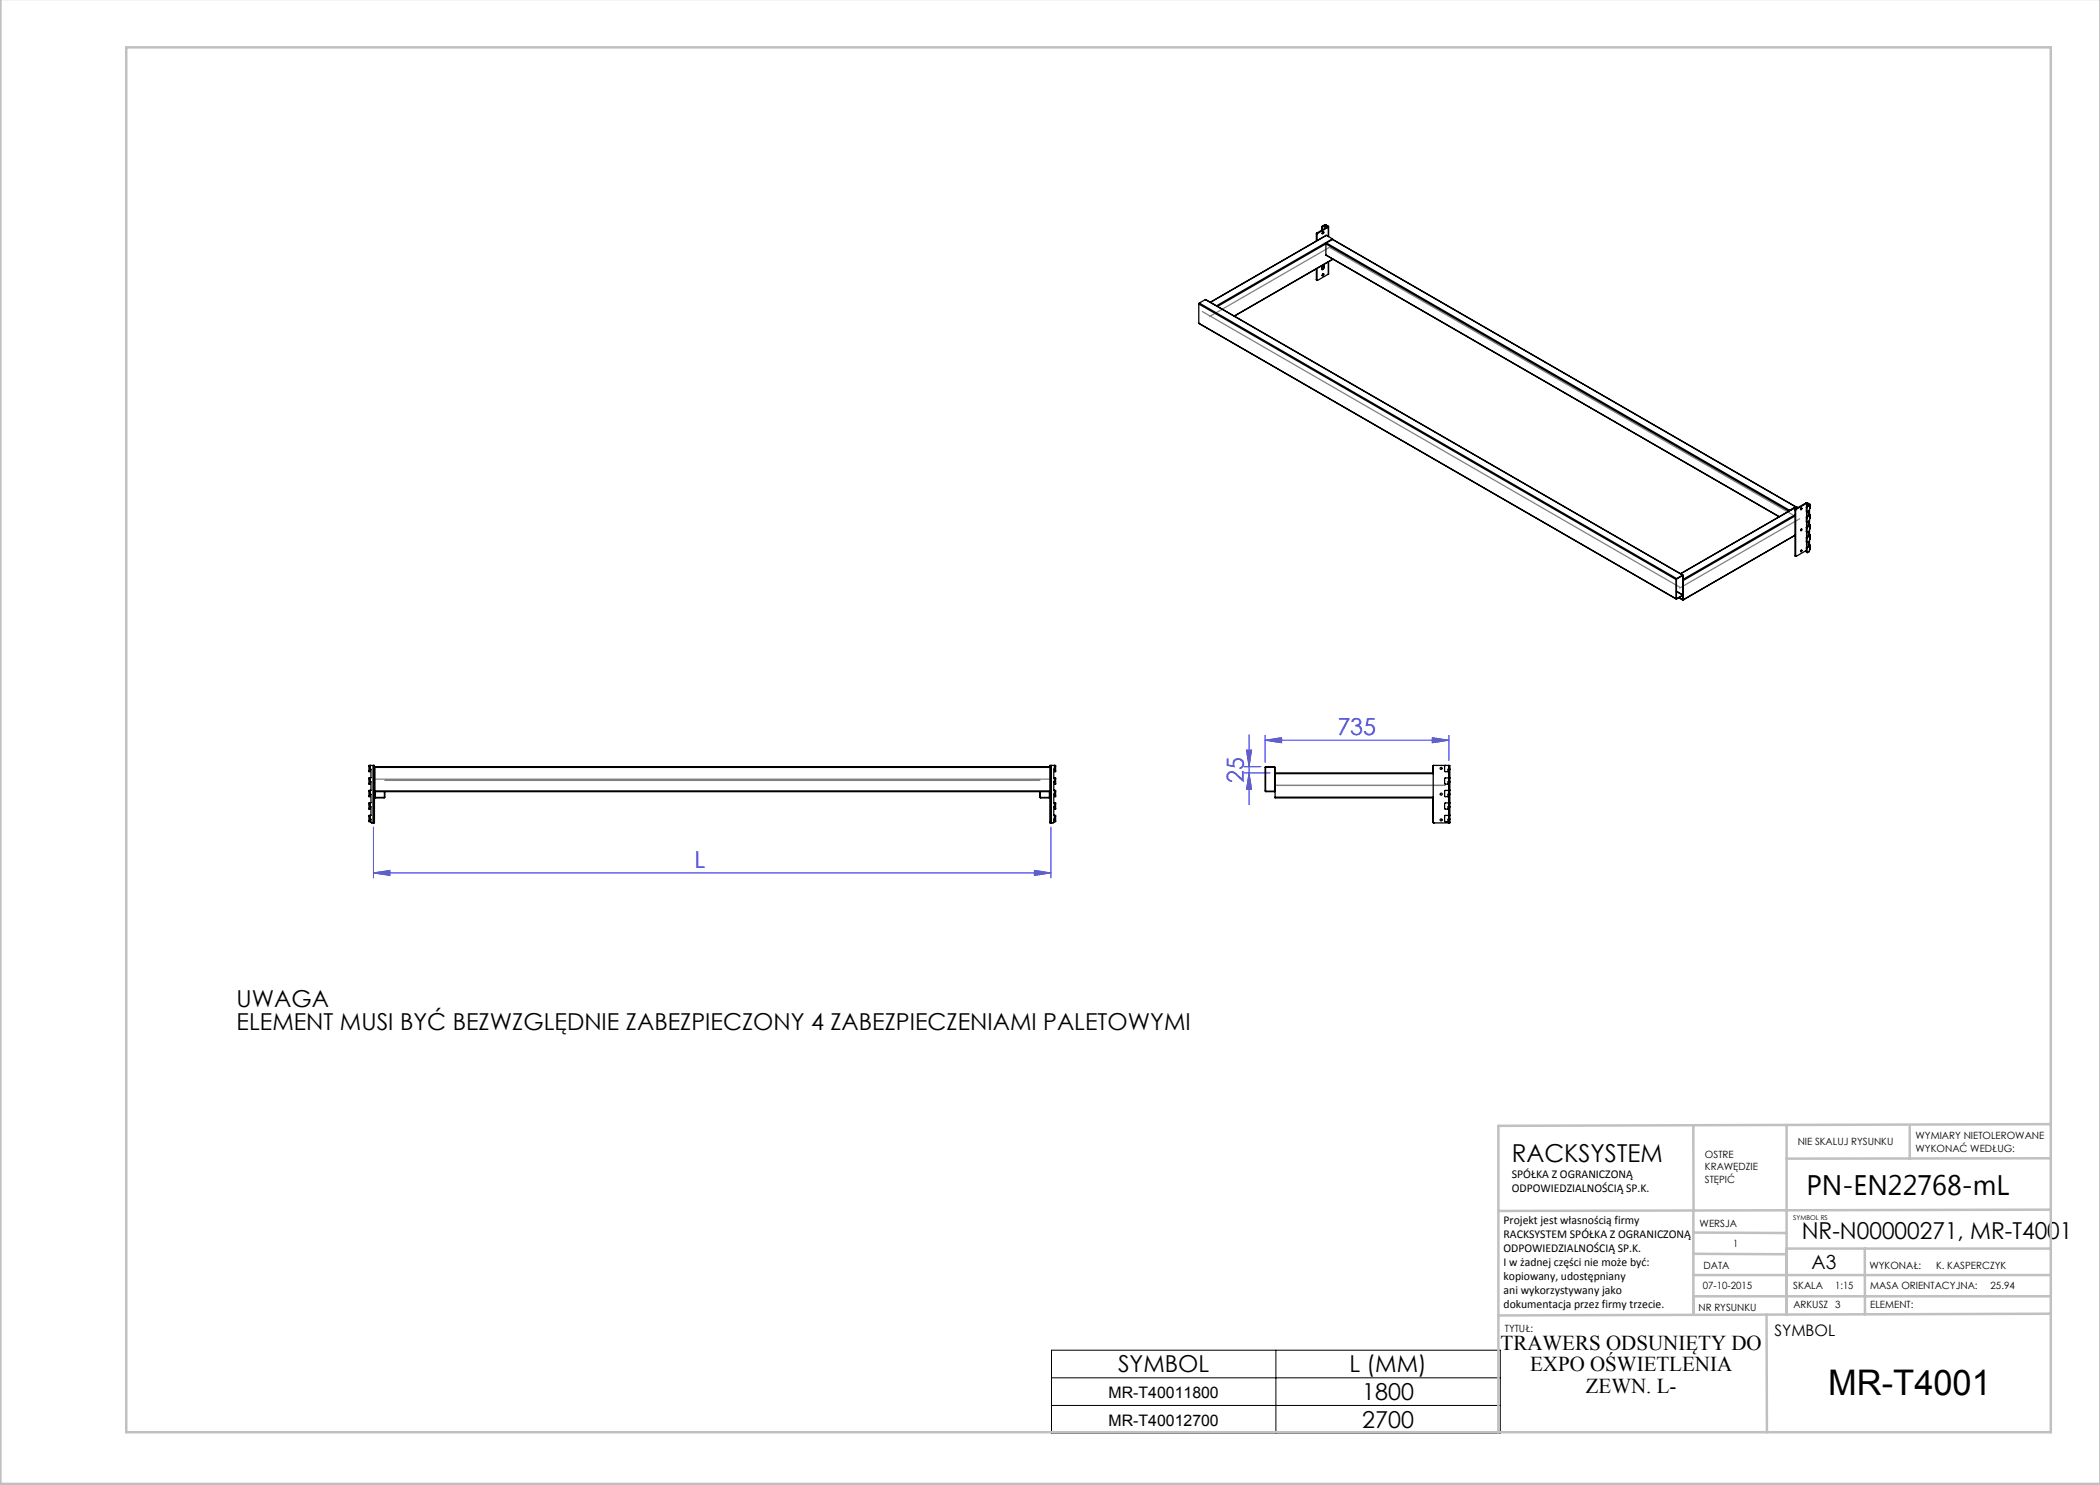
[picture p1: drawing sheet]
<svg xmlns="http://www.w3.org/2000/svg" width="420mm" height="297mm" viewBox="0 0 420 297" stroke-linecap="round" stroke-linejoin="round" font-family="sans-serif">
<g fill="none" stroke="#00f" stroke-width=".2">
<path d="M248.8 153.3h3.4M248.8 154.6h5.2M249.3 150h1l-.5 3.3zM249.8 154.6l.5 3.3h-1zM249.8 147v13.9M253 148l3.3-.5v1.1zM253 147v5.5M253 148h36.8M286.5 147.5l3.3 .5-3.3 .6zM289.8 147v5.1M74.7 174.6l3.3-.5v1zM74.7 165.4v10.2"/>
<path d="M74.7 174.6h135.5M206.9 174.1l3.3 .5-3.3 .5zM210.2 165.4v10.2"/>
</g>
<path d="M210.3 270h89.8v16.6h-89.8zM210.3 275.6h89.8M255.2 270v16.6M210.3 281.1h89.8" fill="none" stroke="#000" stroke-width=".2"/>
<g fill="none" stroke="#c0c0c0" stroke-width=".5">
<path d="M.1 -.1v296.9h419.9M25.2 9.5h385v276.9h-385zM338.7 225.2v16.9M357.3 225v37.9M382 225.4v6.3M410.1 224.8l-110.4 .4v61.2M410.1 231.7h-52.8M338.7 259.3h71.5M338.7 255h71.5M338.7 250.8l18.6 .1M338.7 246.5l18.6 .1M338.7 242.1v20.9"/>
<path d="M373 249.7v13.2M410.1 241.9l-110.4 .3M410.2 249.7h-52.9v13.2M353.3 262.9l.1 23.5M410.2 262.7l-110.5 .4"/>
</g>
<path d="M240.5 62.3l95.4 55.1M241.9 63.3l24-13.8 92.6 53.4M359.9 103.8l-24 13.8M75 155.8h135M77 156.1h131M255 157.1h34" fill="none" stroke="#808080" stroke-width=".25"/>
<g fill="#00f">
<path d="M74.7 174.6l3.3-.5v1zM206.9 174.1l3.3 .5-3.3 .5z"/>
<path d="M249.3 150h1l-.5 3.3zM249.8 154.6l.5 3.3h-1z"/>
<path d="M253 148l3.3-.5v1.1zM286.5 147.5l3.3 .5-3.3 .6z"/>
</g>
<g fill="none" stroke="#000" stroke-width=".25">
<path d="M241.1 59.9l95.5 55.1M241.1 59.9l-1.2 .7M241.1 59.9l95.4 55.1M263.3 55.9l.1 .2M263.3 46.8l.1 .1M263.3 55.9l.1 .1M263.3 46.8v1.4M263.3 53.8v2.1M263.4 46.6l-.1 .2M263.4 46.6l.1 .1M263.4 46.9v1.2M263.4 53.7v2.3"/>
<path d="M263.5 46.7l-.1 .2M264.3 45.4l.2 .1M264.3 45.4v.7M264.3 53.6v.2M264.3 53.6l.2 .1M264.4 53.1v.8l.3-.1 .2-.3M264.4 45.3l-.1 .1M264.4 53.4l-.1 .2M264.4 45.3h.2M264.4 53.4l.2 .1M264.5 45.5v.5M264.5 53.7v.1"/>
<path d="M264.5 46.4a.16 .16 0 0 1 .2 .1 .16 .16 0 0 1-.1 .2 .16 .16 0 0 1-.2-.1zM264.5 54.8a.16 .16 0 0 1 .2 .1 .16 .16 0 0 1-.1 .2 .16 .16 0 0 1-.2-.1zM264.6 45.3l-.1 .2M264.6 53.5l-.1 .2M264.6 46.3v.1M264.6 54.7l-.2 .4M264.6 46.4l-.2 .3M264.7 52.9v.1M264.7 53.4l-.1 .1M264.7 53.4l-.4 .5M264.7 53l.2 .1M264.7 53.4l.2 .1"/>
<path d="M264.7 53v.4M264.7 53.3l-.3 .1M264.8 52.9l.1 .2M264.9 53.1v.4M264.9 45h.3M264.9 45l.1 .1M264.9 45l-.5 .3M265 45.1h.1M265 45.1l-.4 .2M265 45.1v.6M265.1 45.1l.4 .2M265.1 45.1v.5"/>
<path d="M265.2 51l90.6 52.4M265.2 48.8l92.6 53.4M265.2 48.8v2.2M265.2 51l90.7 52.3M265.2 48.8l-21.7 12.5M265.2 45l-.1 .1M265.2 45l.4 .3M265.3 48.6l-.1 .2M265.3 47.1l-23.2 13.3M265.3 47.1l1.2 .7M265.3 48.6l92.6 53.5M265.3 47.1l-23.2 13.4"/>
<path d="M265.5 45.3h.1M265.5 45.4l-2.1 1.2M265.5 45.4l.1 .1M265.5 45.3v.1M265.6 54.8l-2.1 1.3-.1-.1M265.6 45.3v.2M265.6 45.5l-2.1 1.2M265.6 45.3h-.1M265.6 45.5v1.8M265.6 52.4v2.4M265.7 52.4l-.1 2.4M265.7 45.4v1.9"/>
<path d="M266.5 47.9l92.7 53.5M266.5 47.8l.1 .1M266.5 47.9l-1.2 .7M266.5 47.9l92.6 53.5M266.5 47.8l-23.2 13.4M266.5 51.8l-19.7 11.4M266.6 51.8l-19.7 11.4M239.8 64.6l95.4 55.2M239.8 60.8l95.4 55.1M239.8 64.6l95.4 55.1M239.8 60.8v3.8M239.9 60.6l-.1 .2"/>
<path d="M239.9 60.6l95.4 55.1M335.2 115.9v3.8M335.3 118.2l1.3 .8M335.3 119.7h.1M335.3 118.3l1.2 .7M335.3 115.7l-.1 .2M335.7 119.6l.9 .3M335.8 119.5l.7 .4M336.5 115l.1 .1v4.8M336.5 119.1l-1.2 .7-.1-.1M336.5 115.1l-1.2 .7v3.9M336.5 115.1h.1"/>
<path d="M336.5 115l-1.2 .7M336.5 119l-1.2 .7M336.6 119.9h-.1M336.6 119h-.1M336.6 115.1v3.9M336.6 119.1v.8M336.6 118.9l-.1 .2M357.9 102.1l-.1 .1M359 111.1l.2 .2M359 107.1l-22.4 12.9M359 102l.1 .1M359 111.1l.1 .1"/>
<path d="M359 102v9.1M359 103.2l-22.4 12.9M359 103l-22.4 12.9M359 107l-22.4 12.9M359.1 101.8l-.1 .2M359.1 101.8l.1 .1M359.1 101.4h.1M359.1 101.4l-1.2 .7M359.1 102.1v9.1M359.2 101.9l-.1 .2M359.3 101.4l-23.2 13.3M359.3 101.4l.3 .1"/>
<path d="M359.3 101.4l-23.2 13.4M360.1 101.8h.1M360.2 101.6l-.1 .3M360.2 110l-.1 .3M360.3 105.8l-.2 .3M361.2 100.6h.3M361.2 100.6l.1 .1M361.2 100.6l-2.1 1.2M361.3 110.1l-2.1 1.2-.1-.1M361.3 102.2v.1M361.3 104.3h.1M361.3 106.3v.1"/>
<path d="M361.3 108.3v.1M361.3 110.4l.1 .1M361.3 109.6l.1 .1M361.3 101.4l.1 .1M361.3 101.4v.8M361.3 103.5v.8M361.3 105.5v.8M361.3 107.6v.7M361.3 109.6v.8M361.3 103.5l.1 .1M361.3 105.5l.1 .1M361.3 107.6h.1"/>
<path d="M361.3 102.3l.1 .1M361.3 104.3l.1 .1M361.3 106.4h.1M361.3 108.4l.1 .1M361.3 100.7h.1M361.3 100.7l-2.1 1.2M361.3 100.7v.6M361.3 102.3v1.1M361.3 104.3v1.1M361.3 106.4v1M361.3 108.4v1.1M361.4 100.7v.5"/>
<path d="M361.4 100.7l.4 .2M361.4 101.2l-.1 .2M361.4 103.3l-.1 .2M361.4 105.3l-.1 .2M361.4 107.4l-.1 .2M361.4 109.4l-.1 .2M361.4 101.2l.1 .1M361.4 103.3l.1 .1M361.4 105.3l.1 .1M361.4 107.4l.1 .1M361.4 109.4l.1 .1M361.4 101.5v1.8"/>
<path d="M361.4 103.6v1.7M361.4 105.6v1.8M361.4 107.6v1.8M361.4 109.7v.8M361.5 100.6l-.1 .1M361.5 100.6l.5 .3M361.5 101.3l-.1 .2M361.5 103.4l-.1 .2M361.5 105.4l-.1 .2M361.5 107.5l-.1 .1M361.5 109.5l-.1 .2M361.8 102.9v.1"/>
<path d="M361.8 104.9v.1M361.8 107h.1M361.8 109v.1M361.8 102.2v.7M361.8 104.3v.6M361.8 106.3v.7M361.8 108.3v.7M361.8 103h.1M361.8 105l.2 .1M361.8 107v.1M361.8 109.1h.1M361.8 100.9v.1"/>
<path d="M361.8 107.1h.1M361.8 101l.2 .1M361.8 101l-.4 .2M361.8 103l.2 .1M361.8 105.1l-.4 .2M361.8 107.1l.2 .1M361.8 107.1l-.4 .3M361.8 109.1l.2 .1M361.8 105v.1M361.8 105.1h.1M361.9 102.8v.1M361.9 104.9h.1"/>
<path d="M361.9 106.9v.1M361.9 108.9v.1M361.9 110.1h.1M361.9 102.8l-.1 .1M361.9 101.9v.9M361.9 103.9v1M361.9 105.9v1M361.9 108v.9M361.9 110v.1M361.9 104.9h-.1M361.9 106.9l-.1 .1M361.9 108.9l-.1 .1"/>
<path d="M361.9 102.9l-.1 .1M361.9 102.9h.1M361.9 104.9l-.1 .1M361.9 107h-.1M361.9 107h.1M361.9 109l-.1 .1M361.9 109h.1M362 101.7l-.1 .5-.4 .2-.2-.2M362 100.9v.2M362 103.7l-.1 .5-.4 .2-.2-.1M362 102.9v.2M362 105.8l-.1 .4-.4 .2-.2-.1"/>
<path d="M362 104.9v.2M362 107.8l-.1 .5-.4 .2-.2-.2M362 107v.2M362 109.8l-.1 .5-.5 .2M362 109v.2M362 101.1v.6M362 103.1v.6M362 105.1v.7M362 107.2v.6M362 109.2v.6M362 101.1l-.5 .2M362 100.9h-.2"/>
<path d="M362 103.1l-.5 .3M362 102.9l-.6 .4M362 105.1l-.5 .3M362 104.9l-.2 .1M362 107.2l-.5 .3M362 107l-.2 .1M362 109.2l-.5 .3M362 109l-.6 .4M362.1 101l-.1 .7M362.1 103l-.1 .7M362.1 105l-.1 .8M362.1 107.1l-.1 .7"/>
<path d="M362.1 109.1l-.1 .7M73.8 159.2v.1h.2v-.1M73.8 156.7v.1h.2v-.1M73.8 154.2v.1h.2v-.1M73.8 153.2h.2M73.8 156.7h.2M73.8 153.2v1M73.8 155.7v1M73.8 158.2v1M73.8 155.7h.2M73.8 154.2h.2M73.8 159.2h.2"/>
<path d="M73.8 158.2h.2M74 155.6v.1M74 155.6h-.2v.1M74 153.1h-.2v.1M74 153.1v.1M74 158.1h-.2v.1M74 158.1v.1M74 156.3h.1M74 155.6h.1M74 158.1h.1M74 158.8h.1M74 153.8h.1"/>
<path d="M74 153.1h.1M74 153.2v1M74 155.7v1M74 158.2v1M74 153.8l.2 .1v1.6l-.2 .1M74 156.3l.2 .1v1.6l-.2 .1M74 158.8l.2 .1v1.6l-.2 .1M74 153.1h.6M74 153.1v.7M74 155.6v.7M74 158.1v.7M74.6 153.1h.1"/>
<path d="M74.6 153.1v11.5M74.7 153.1v.1M74.7 153.1h.2v.1M74.7 153.2h.2M74.7 153.2v11.2M74.9 153.2v11.2M75 158.3v1.2l.1 .1h1.8l.1-1.3M75 158.2v.1M75 153.5v4.7M75 158.2h135M75 153.5h135M75 158.3h135"/>
<path d="M75.1 158.3v1.2h1.8v-1.2M208 158.3v1.3h1.8l.2-.2M208.1 158.3v1.2h1.8v-1.2M210 158.2v.1M210 153.3h-135v.2M210 153.3v.2M210 153.2h.2M210 153.2v.1M210 153.5v4.7M210 158.3v6.1M210.2 153.1v.1M210.2 153.1h-.2v.1"/>
<path d="M210.2 153.1h.1M210.2 153.2v11.2M210.2 153.1h.7M210.2 153.1v11.5M210.9 153.1h.1M210.9 153.8h.1M210.9 158.1h.1M210.9 158.8h.1M210.9 156.3h.1M210.9 155.6h.1M210.9 153.8l-.1 .1v1.6l.1 .1M210.9 156.3l-.1 .1v1.6l.1 .1"/>
<path d="M210.9 158.8l-.1 .1v1.6l.1 .1M210.9 153.1v.7M210.9 155.6v.7M210.9 158.1v.7M210.9 156.7v.1h.2v-.1M210.9 159.2v.1h.2v-.1M210.9 153.1v.1M210.9 153.1h.2v.1M210.9 155.6v.1M210.9 155.6h.2v.1M210.9 158.1v.1M210.9 158.1h.2v.1"/>
<path d="M210.9 154.2v.1h.2v-.1M210.9 153.2h.2M210.9 156.7h.2M210.9 155.7h.2M210.9 154.2h.2M210.9 159.2h.2M210.9 158.2h.2M210.9 153.2v1M210.9 155.7v1M210.9 158.2v1M211.1 153.2v1M211.1 155.7v1"/>
<path d="M211.1 158.2v1M253.1 153.4l1.8 .1v4.7h-1.8zM255 159.4v.2h31.6M255 158.2l-.1 .1-1.9-.1 .1-4.9 1.9 .1v6M255 154.6h31.6M255 154.7h31.6M255 159.4h31.6M286.6 159.6v4.9l3.4 .1v-.2M286.8 153.1l-.2 .1v11.2l.2 .2M289.1 153.1l-.2 .1 .1 1.1h.6v-.5h.4l-.2 .1M289.7 153.1h-3.1v1.5M289.7 153.1h.3v2.4"/>
<path d="M289.7 153.1v11.5l.1-.2M289.8 153.8v.1M289.8 158v.1M289.8 158.8v.1M289.8 156.3v.1M289.8 155.5v.1M289.8 158h.2M289.8 156.4h.2M289.8 155.5h.2M289.8 153.9v1.6M289.8 156.4v1.6M289.8 158.9v1.6"/>
<path d="M290 158.1h-1l-.1 .1 .1 1.1h.5l.1-.5h.4l-.2 .1M290 155.6h-1l-.1 1.1 .6 .1 .1-.5h.4M290 158v.1M290 156.3v.1M290 155.5v.1M290 155.6v.7M290 156.4v1.6M290 158.1v3.2M73.8 164.2v.1h.2v-.1M73.8 161.7v.1h.2v-.1M73.8 160.7v1M73.8 163.2v1"/>
<path d="M73.8 161.7h.2M73.8 160.7h.2M73.8 164.2h.2M73.8 163.2h.2M74 163.1v.1M74 163.1h-.2v.1M74 160.6v.1M74 160.6h-.2v.1M74 161.3h.1M74 160.6h.1M74 163.8h.1M74 163.1h.1"/>
<path d="M74 160.7v1M74 163.2v1M74 163.8l.2 .1v.6l.4 .1M74 161.3l.2 .1v1.6l-.2 .1M74 160.6v.7M74 163.1v.7M74.6 164.6h.1M74.7 164.4v.2M74.7 164.4h.2M74.9 164.4v.2h-.2M210 164.4v.2h.2M210 164.4h.2"/>
<path d="M210.2 164.4v.2M210.2 164.6h.1M210.9 161.3h.1M210.9 160.6h.1M210.9 163.1h.1M210.9 163.8h.1M210.9 161.3l-.1 .1v1.6l.1 .1M210.9 163.8l-.1 .1-.1 .6-.5 .1M210.9 160.6v.7M210.9 163.1v.7M210.9 164.2v.1h.2v-.1M210.9 160.6v.1"/>
<path d="M210.9 160.6h.2v.1M210.9 163.1v.1M210.9 163.1h.2v.1M210.9 161.7v.1h.2v-.1M210.9 161.7h.2M210.9 160.7h.2M210.9 164.2h.2M210.9 163.2h.2M210.9 160.7v1M210.9 163.2v1M211.1 160.7v1M211.1 163.2v1"/>
<path d="M289.8 160.5l.2 .1h-1.1v1.1l.6 .1 .1-.5h.4M289.8 163v.1M289.8 160.5v.1M289.8 163.8v.1M289.8 161.3v.1M289.8 164.4h.2M289.8 163h.2M289.8 163.9h.2M289.8 161.4h.2M289.8 161.4v1.6M289.8 163.9v.5M290 163.1h-1l-.1 1.1 .6 .1 .1-.5h.4"/>
<path d="M290 163v.1M290 163.8v.1M290 161.3v.1M290 161.4v1.6M290 163.1v.7M290 163.9v.5"/>
<circle cx="360.2" cy="105.9" r=".17"/>
<circle cx="360.3" cy="110.2" r=".17"/>
<circle cx="360.3" cy="101.8" r=".17"/>
<circle cx="288.2" cy="153.7" r=".2"/>
<circle cx="288.2" cy="158.8" r=".2"/>
<circle cx="288.2" cy="164" r=".2"/>
</g>
<text font-size="7.1" x="365.6" y="279.1">MR-T4001</text>
<text font-size="5.6" x="361.3" y="239.1">PN-EN22768-mL</text>
<text font-size="4.9" x="302.4" y="232.4">RACKSYSTEM</text>
<g font-size="4.7" fill="#00f">
<text x="267.5" y="147">735</text>
<text x="248.8" y="156.6" transform="rotate(-90 248.8 156.6)">25</text>
<text x="138.9" y="173.6">L</text>
</g>
<g font-size="4.7">
<text x="47.3" y="201.4">UWAGA</text>
<text x="47.3" y="205.9">ELEMENT MUSI BYĆ BEZWZGLĘDNIE ZABEZPIECZONY 4 ZABEZPIECZENIAMI PALETOWYMI</text>
<text x="360.4" y="247.8">NR-N00000271, MR-T4001</text>
<text x="223.6" y="274.5">SYMBOL</text>
<text x="269.9" y="274.5">L (MM)</text>
<text x="272.4" y="280">1800</text>
<text x="272.4" y="285.5">2700</text>
</g>
<g font-size="4.2">
<text x="300.1" y="270">TRAWERS ODSUNIĘTY DO</text>
<text x="306" y="274.3">EXPO OŚWIETLENIA</text>
<text x="317.1" y="278.5">ZEWN. L-</text>
</g>
<text font-size="3.9" x="362.3" y="253.8">A3</text>
<g font-size="3.2">
<text x="354.9" y="267.2">SYMBOL</text>
<text x="221.7" y="279.6">MR-T40011800</text>
<text x="221.7" y="285.2">MR-T40012700</text>
</g>
<g font-size="2.4">
<text x="302.4" y="235.6">SPÓŁKA Z OGRANICZONĄ</text>
<text x="302.4" y="238.4">ODPOWIEDZIALNOŚCIĄ SP.K.</text>
<text x="300.7" y="244.7">Projekt jest własnością firmy</text>
<text x="300.7" y="247.5">RACKSYSTEM SPÓŁKA Z OGRANICZONĄ</text>
<text x="300.7" y="250.3">ODPOWIEDZIALNOŚCIĄ SP.K.</text>
<text x="300.7" y="253.1">I w żadnej części nie może być:</text>
<text x="300.7" y="256">kopiowany, udostępniany</text>
<text x="300.7" y="258.8">ani wykorzystywany jako</text>
<text x="300.7" y="261.6">dokumentacja przez firmy trzecie.</text>
</g>
<g font-size="2">
<text x="383.1" y="227.9">WYMIARY NIETOLEROWANE</text>
<text x="341" y="231.6">OSTRE</text>
<text x="359.5" y="228.9">NIE SKALUJ RYSUNKU</text>
<text x="383.1" y="230.4">WYKONAĆ WEDŁUG:</text>
<text x="341" y="234.1">KRAWĘDZIE</text>
<text x="341" y="236.6">STĘPIĆ</text>
<text x="339.9" y="245.4">WERSJA</text>
<text x="346.6" y="249.5">1</text>
<text x="340.6" y="257.7">07-10-2015</text>
<text x="340.7" y="253.8">DATA</text>
<text x="358.7" y="257.7">SKALA</text>
<text x="367" y="257.7">1:15</text>
<text x="373.9" y="253.8">WYKONAŁ:</text>
<text x="374.1" y="257.7">MASA ORIENTACYJNA:</text>
<text x="387.2" y="253.8">K. KASPERCZYK</text>
<text x="398.1" y="257.7">25.94</text>
<text x="339.7" y="262.3">NR RYSUNKU</text>
<text x="358.7" y="261.7">ARKUSZ 3</text>
<text x="374.1" y="261.7">ELEMENT:</text>
<text x="301" y="266.4">TYTUŁ:</text>
</g>
<text font-size="1.3" x="358.7" y="244">SYMBOL RS</text>
</svg>
